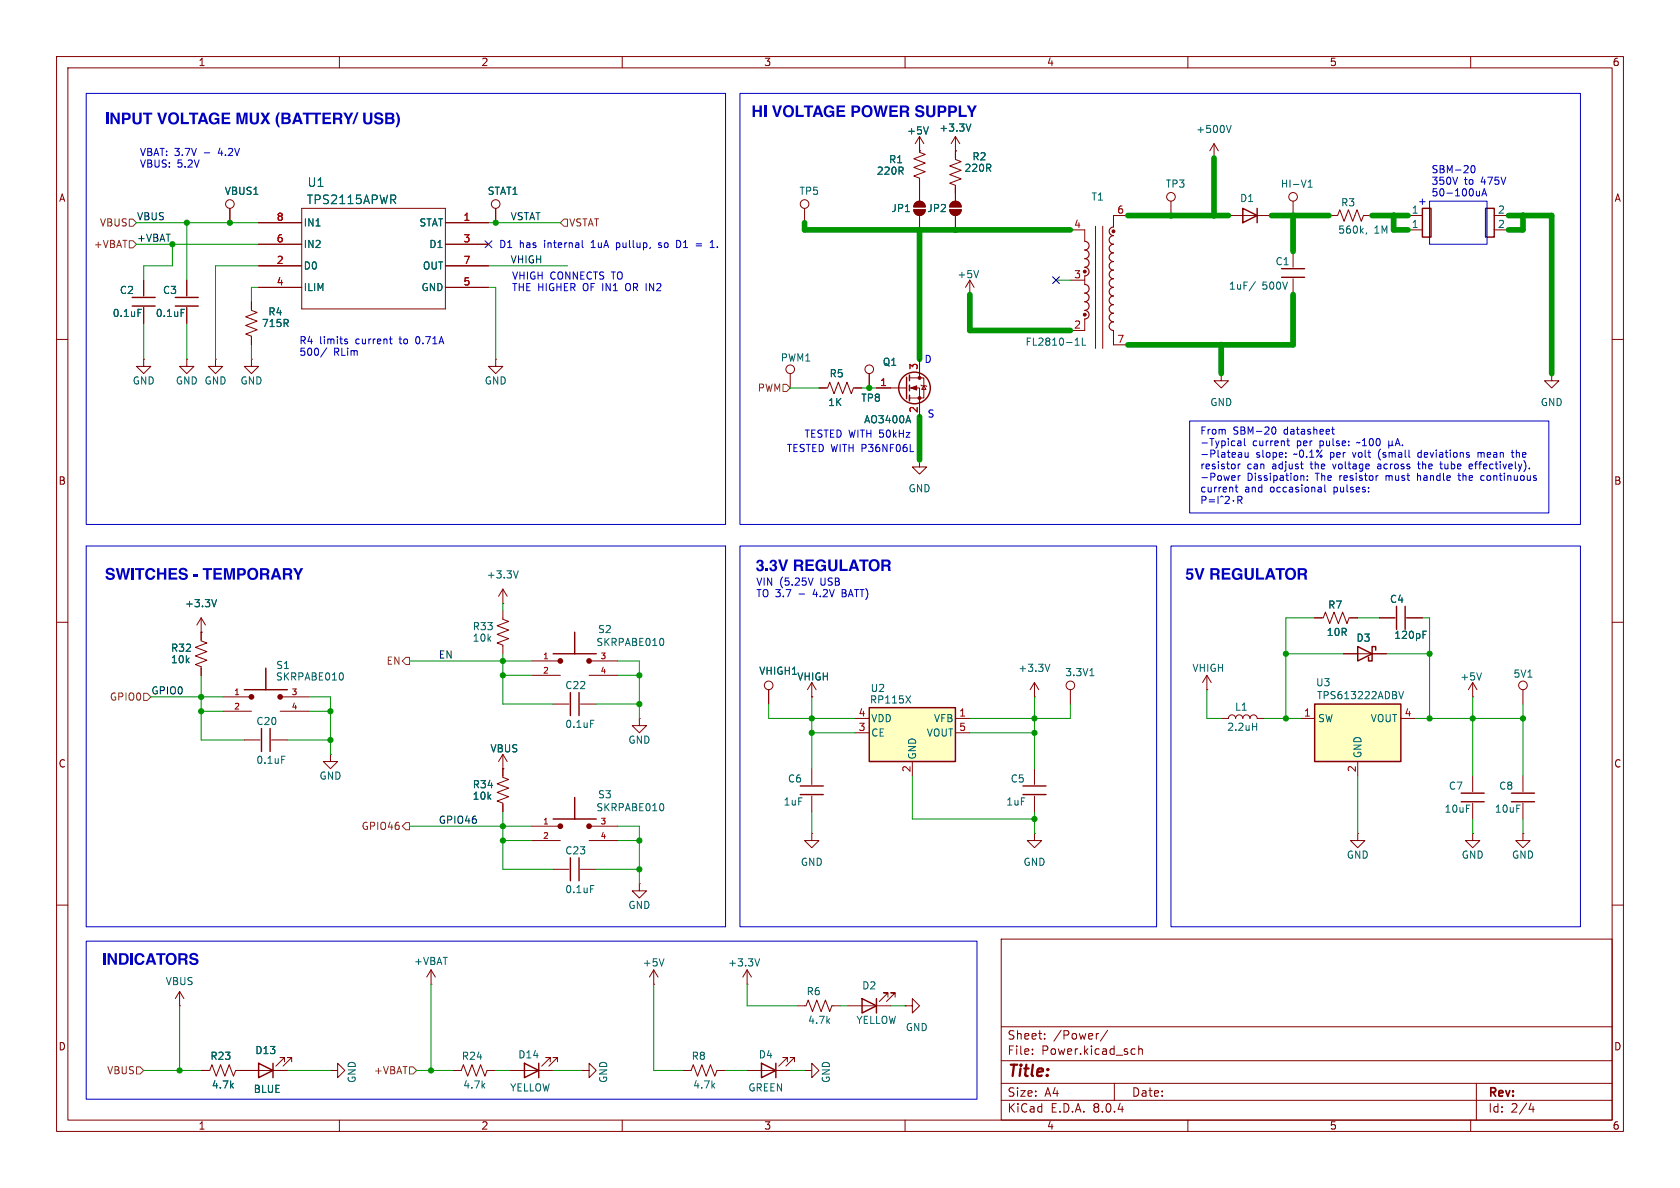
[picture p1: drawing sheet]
<svg xmlns="http://www.w3.org/2000/svg" width="297mm" height="210mm" viewBox="0 0 297 210" stroke-linecap="round" stroke-linejoin="round" font-family="sans-serif">
<g fill="none" stroke="#840000" stroke-width=".18">
<path d="M10 10h277v190h-277zM12 12h273v186h-273zM60 10v2M110 10v2M160 10v2M210 10v2M260 10v2M207 35.6v2.5M217.2 38.1h7.6M10 60h2M285 60h2M10 110h2"/>
<path d="M35.6 109.2v4.1l1 .4-2.1 .7 2.1 .8-2.1 .8 2.1 .7-2.1 .8 1.1 .4v1.5M35.6 111.8h.1M35.6 109.2l-.8 1.3M35.6 109.2l.7 1.3M88.9 108v1.5l1 .4-2 .7 2 .8-2 .7 2 .8-2 .8 1 .3v1.6M88.9 106.7h.1M88.9 104.1v2.6M88.9 104.1l-.8 1.3M88.9 104.1l.8 1.3M94 116.8h5.1M94 119.4h5.1M104.1 116.8h5.1"/>
<path d="M104.1 119.4h5.1M285 110h2M58.4 133.4v1.2h1.3l-1.3 1.3-1.3-1.3h1.3M58.4 133.4h.1M88.9 135.9h.1M88.9 133.4v4l1 .4-2 .8 2 .7-2 .8 2 .7-2 .8 1 .4v1.5M88.9 133.4l-.8 1.2M88.9 133.4l.8 1.2M10 160h2M285 160h2M177 166h108v32h-108zM60 198v2"/>
<path d="M110 198v2M160 198v2M177 194.5h108M177 191.5h108M177 187.5h108M177 181.5h108M182.5 186.3v.1M182.5 185.5v.1M184.7 183.6v.1M184.7 182.8v.1M194.2 182.7l-.2 .1M195.8 182.1l-1.3 2"/>
<path d="M197 191.5v3M200.2 185.4l.5 .1M200.7 186.3l-.5 .1M201.3 185.5l.2-.1 .4 .1 .1 .9M201.3 184.9v1.5M210 198v2M260 198v2M261 191.5v6.5M270.7 195l-.4 1.1h.9M271 195.6v1"/>
<circle cx="207" cy="34.8" r=".76"/>
</g>
<g fill="none" stroke="#840000" stroke-width=".51">
<circle cx="99.1" cy="116.8" r=".25"/>
<circle cx="104.1" cy="116.8" r=".25"/>
</g>
<path d="M219.7 36.8l2.5 1.3-2.5 1.3zM222.2 36.8v2.6M97.8 115.6h7.6M101.6 111.8v3.8" fill="none" stroke="#840000" stroke-width=".25"/>
<path d="M38.3 106l-.4 1.3M91.6 100.9l-.4 1.3M117.2 112.9l.1 .4-.1 .8" fill="none" stroke="#006464" stroke-width=".18"/>
<path d="M232.4 124.5h15.2v10.1h-15.2z" fill="#ffffc2"/>
<g fill="none" stroke="#840000" stroke-width=".25">
<path d="M251.5 36.8h1.5v5.1h-1.5zM262.6 36.8h1.6v5.1h-1.6zM23.4 54.1h4M23.4 52.6h4M160.3 66.7v3.8M160.8 66.3v1M160.8 68.1v1M160.8 69.9v1M47 118.1v3.8M240 114.3l2.6 1.3-2.6 1.2zM243.2 114.9v-.6h-.6v2.5h-.7v-.6M246.9 107.2v4.1"/>
<path d="M248.4 107.2v4.1M43.2 121.9h7.6M46.2 128.8v4M47.8 128.8v4M100.8 122.4v4.1M102.4 122.4v4.1M141.5 138.9h4M180.8 138.9h4.1M232.4 124.5h15.2v10.1h-15.2zM97.8 144.8h7.6M100.8 151.6v4.1M101.6 141v3.8"/>
<path d="M102.4 151.6v4.1M141.5 140.5h4M180.8 140.5h4.1M258.3 141.7h4.1M258.3 140.2h4.1M267.2 141.7h4.1M267.2 140.2h4.1M152.4 176.5l2.5 1.3-2.5 1.3zM154.9 176.5v2.6M92.7 188l2.5 1.2-2.5 1.3zM95.2 188v2.5"/>
<circle cx="161.7" cy="68.6" r="2.79"/>
</g>
<g fill="none" stroke="#840000" stroke-width=".18">
<path d="M45.7 39.4h7.6M53.3 36.8h25.4v17.8h-25.4zM78.7 39.4h7.7M87.6 36.8v2.6M142.2 36.8v2.6M161.5 37.1h2.1a1.02 1.02 0 0 1-1 1 1.02 1.02 0 0 1-1.1-1zM161.8 35.9a1.02 1.02 0 0 1 1.1-.3 1.02 1.02 0 0 1 .7 1h-2.1zM162.6 26.7h.1M162.6 24.1v2.8l1 .4-2.1 .8 2.1 .7-2.1 .8 2.1 .8-2.1 .7 1.1 .4v4.1M162.6 38.1v2.5M162.6 24.1l-.8 1.3M162.6 24.1l.7 1.3"/>
<path d="M167.9 37.1h2a1.02 1.02 0 0 1-1 1 1.02 1.02 0 0 1-1-1zM168.2 35.9a1.02 1.02 0 0 1 1.1-.3 1.02 1.02 0 0 1 .6 1h-2zM168.9 26.7h.1M168.9 24.1v4.1l1 .4-2 .7 2 .8-2 .8 2 .7-2 .8 1 .4v2.8M168.9 24.1l-.8 1.3M168.9 38.1v2.5M168.9 24.1l.8 1.3M199.4 38.1h-2.6v2M214.6 27.9h.1M214.6 25.4l-.7 1.3M214.6 25.4v2.5M214.6 25.4l.8 1.3"/>
<path d="M228.6 35.6v2.5M234.9 38.1h1.6l.4-1 .7 2 .8-2 .7 2 .8-2 .8 2 .3-1h1.6M248.9 38.1h2.6M264.2 38.1h2.5M25.4 49.5v2.8M25.4 54.4v2.8M44.4 53.3v1.6l1.1 .3-2.1 .8 2.1 .8-2.1 .7 2.1 .8-2.1 .8 1 .3v1.6M45.7 47h7.6M45.7 43.2h7.6M45.7 50.8h7.6M78.7 47h7.7M78.7 43.2h7.7"/>
<path d="M78.7 50.8h7.7M171.4 52.1h.1M171.4 49.5l-.7 1.3M171.4 49.5v2.6M171.4 49.5l.8 1.3M189.2 40.6h2.6v2.1M189.2 49.5h2.6M191.8 48.8v1.5M191.8 56.4v2h-2.6M193.7 40v21.6M194.9 40v21.6M196.8 58.4v2.6h2.6"/>
<path d="M248.9 40.6h2.6M264.2 40.6h2.5M87.6 63.5v1.3h1.3l-1.3 1.2-1.2-1.2h1.2M87.6 63.5h.1M139.7 66v2.6M144.8 68.6h1.5l.4-1 .7 2 .8-2 .8 2 .7-2 .8 2 .4-1h1.5M153.7 66v2.6M154.9 68.6h5.4M160.8 68.6h1.8v5.1M160.8 66.8h2.5v3.6h-2.5M162.6 63.5v3.3M162.8 68.1l.1 .1h.8l.1 .1"/>
<path d="M163.3 68.2l.4 .6h-.8zM274.3 66v1.3h1.3l-1.3 1.3-1.3-1.3h1.3M274.3 66h.1M162.6 81.3v1.3h1.2l-1.2 1.2-1.3-1.2h1.3M162.6 81.3h.1M213.4 119.4l-.8 1.3M213.4 119.4v2.5M213.4 119.4l.7 1.3M232.4 109.2h1.5l.4-1 .8 2 .7-2 .8 2 .8-2 .7 2 .4-1h1.5M237.5 115.6h7.6M243.8 109.2h2.8M248.7 109.2h2.8"/>
<path d="M39.4 123.2h5M39.4 125.7h5M43.2 130.8h2.8M48 130.8h2.8M49.5 123.2h5.1M49.5 125.7h5.1M97.8 124.5h2.8M102.6 124.5h2.8M113 127v1.3h1.3l-1.3 1.2-1.2-1.2h1.2M113 127h.1M135.9 121.9v2.6M143.5 123.2h.1"/>
<path d="M143.5 120.7v2.5M143.5 135.9v2.8M143.5 120.7l-.8 1.2M143.5 120.7l.8 1.2M182.9 123.2h.1M182.9 120.7v2.5M182.9 135.9v2.8M182.9 120.7l-.8 1.2M182.9 120.7l.7 1.2M189.2 121.9v2.6M213.4 121.9h.1M215.9 127h1.3a.64 .64 0 0 1 .6-.6 .64 .64 0 0 1 .6 .6 .64 .64 0 0 1 .7-.6 .64 .64 0 0 1 .6 .6 .64 .64 0 0 1 .6-.6 .64 .64 0 0 1 .7 .6 .64 .64 0 0 1 .6-.6 .64 .64 0 0 1 .6 .6h1.3"/>
<path d="M229.9 127h2.5M240 134.6v2.6M247.6 127h2.6M260.3 123.2h.1M260.3 120.7v2.5M260.3 137.2v2.8M260.3 120.7l-.7 1.2M260.3 120.7l.8 1.2M269.2 121.9v2.6M269.2 137.2v2.8M94 146.1h5.1M94 148.6h5.1"/>
<path d="M97.8 153.7h2.8M102.6 153.7h2.8M104.1 146.1h5.1M104.1 148.6h5.1M113 156.2v1.3h1.3l-1.3 1.3-1.2-1.3h1.2M113 156.2h.1M143.5 147.3v1.3h1.3l-1.3 1.3-1.3-1.3h1.3M143.5 147.3h.1M143.5 140.7v2.8M182.9 147.3v1.3h1.2l-1.2 1.3-1.3-1.3h1.3M182.9 147.3h.1M182.9 140.7v2.8"/>
<path d="M240 147.3v1.3h1.3l-1.3 1.3-1.2-1.3h1.2M240 147.3h.1M260.3 147.3v1.3h1.3l-1.3 1.3-1.2-1.3h1.2M260.3 147.3h.1M260.3 142v2.8M269.2 147.3v1.3h1.3l-1.3 1.3-1.2-1.3h1.2M269.2 147.3h.1M269.2 142v2.8M31.7 177.8h.1M31.7 175.3l-.7 1.2M31.7 175.3v2.5M31.7 175.3l.8 1.2"/>
<path d="M115.6 174h.1M115.6 171.5l-.8 1.2M115.6 171.5v2.5M115.6 171.5l.7 1.2M132.1 174h.1M132.1 171.5l-.8 1.2M132.1 171.5v2.5M132.1 171.5l.7 1.2M141 177.8h1.5l.4-1 .7 2 .8-2 .8 2 .7-2 .8 2 .4-1h1.5M149.9 177.8h7.6M157 176.3v-.8h-.8h.8l-1.6 1.5M158.2 176.3v-.8h-.7h.7l-1.5 1.5"/>
<path d="M35.6 189.2h1.5l.4-1 .7 2 .8-2 .8 2 .7-2 .8 2 .4-1h1.5M80 189.2h1.5l.4-1 .8 2 .7-2 .8 2 .8-2 .7 2 .4-1h1.5M90.2 189.2h7.6M97.3 187.7v-.8h-.8h.8l-1.5 1.6M98.6 187.7v-.8h-.8h.8l-1.6 1.6M102.9 189.2h1.2v-1.2l1.3 1.2-1.3 1.3v-1.3M102.9 189.2h.1M120.6 189.2h1.6l.4-1 .7 2 .8-2 .7 2 .8-2 .8 2 .3-1h1.6M142.2 189.2h1.3v-1.2l1.3 1.2-1.3 1.3v-1.3M142.2 189.2h.1"/>
<circle cx="87.6" cy="36.1" r=".76"/>
<circle cx="142.2" cy="36.1" r=".76"/>
<circle cx="228.6" cy="34.8" r=".76"/>
<circle cx="139.7" cy="65.3" r=".76"/>
<circle cx="153.7" cy="65.3" r=".76"/>
<circle cx="135.9" cy="121.2" r=".76"/>
<circle cx="189.2" cy="121.2" r=".76"/>
<circle cx="269.2" cy="121.2" r=".76"/>
</g>
<g fill="none" stroke="#006464" stroke-width=".18">
<path d="M164.1 22.4l-.4 1.3M171.6 21.9l-.4 1.3M216.8 22.2l.4 1.2 .5-1.2M231.3 33.1h.7M231.3 32.2l.3-.4v1.3M24.4 54.7h.6M173 47.8l-.4 1.3M190.3 59.9l.1-.1v1.2M191.3 59.8v1.2h.7M241.6 41.2l-.1 .2M160.6 73.5l.4 1.2M190.1 61h.7"/>
<path d="M60.5 119l.2 .4-.2 .8M185.6 117.4l-.4 1.3M192.7 119.5h.7M251.6 112.2h.4M251.6 111.6h.6M261.9 118.9l-.4 1.3M49.8 133.7h.6M104.4 127.3h.6M221.4 128.4h.8M222.2 127.8v1.3M247.3 122.2l.4 1.3 .4-1.3M104.4 156.5h.6"/>
<path d="M117.2 142.1l.1 .4-.1 .8M117.4 169.5l-.4 1.3M134.3 169.5l-.4 1.3"/>
</g>
<g fill="none" stroke="#840000" stroke-width=".51">
<circle cx="44.4" cy="123.2" r=".25"/>
<circle cx="49.5" cy="123.2" r=".25"/>
<circle cx="99.1" cy="146" r=".25"/>
<circle cx="104.1" cy="146" r=".25"/>
</g>
<g fill="#840000" stroke="#840000" stroke-width=".18">
<path d="M161 68.6l1.1-.4v.8z"/>
<path d="M167.9 37.1h2a1.02 1.02 0 0 1-1 1 1.02 1.02 0 0 1-1-1z"/>
<path d="M168.2 35.9a1.02 1.02 0 0 1 1.1-.3 1.02 1.02 0 0 1 .6 1h-2z"/>
<path d="M161.5 37.1h2.1a1.02 1.02 0 0 1-1 1 1.02 1.02 0 0 1-1.1-1z"/>
<path d="M161.8 35.9a1.02 1.02 0 0 1 1.1-.3 1.02 1.02 0 0 1 .7 1h-2.1z"/>
<circle cx="162.6" cy="70.4" r=".25"/>
<circle cx="162.6" cy="66.8" r=".25"/>
<circle cx="191.8" cy="55.6" r=".25"/>
<circle cx="191.8" cy="48" r=".25"/>
<circle cx="196.8" cy="40.9" r=".25"/>
</g>
<path d="M191.8 54.9a.76 .76 0 0 1 .7 .7 .76 .76 0 0 1-.7 .8M191.8 50.3a.77 .77 0 0 1 .7 .8 .77 .77 0 0 1-.7 .7 .76 .76 0 0 1 .7 .8 .76 .76 0 0 1-.7 .7 .76 .76 0 0 1 .7 .8 .76 .76 0 0 1-.7 .8M191.8 42.7a.77 .77 0 0 1 .7 .7 .77 .77 0 0 1-.7 .8 .76 .76 0 0 1 .7 .8 .76 .76 0 0 1-.7 .7 .77 .77 0 0 1 .7 .8 .77 .77 0 0 1-.7 .8 .76 .76 0 0 1 .7 .7 .76 .76 0 0 1-.7 .8M196.8 53.8a.76 .76 0 0 0-.7 .8 .76 .76 0 0 0 .7 .8 .76 .76 0 0 0-.7 .7 .76 .76 0 0 0 .7 .8 .76 .76 0 0 0-.7 .8 .76 .76 0 0 0 .7 .7M196.8 41.7a.76 .76 0 0 0-.7 .7 .76 .76 0 0 0 .7 .8 .76 .76 0 0 0-.7 .7 .76 .76 0 0 0 .7 .8 .76 .76 0 0 0-.7 .8 .76 .76 0 0 0 .7 .7 .76 .76 0 0 0-.7 .8 .76 .76 0 0 0 .7 .8 .76 .76 0 0 0-.7 .7 .76 .76 0 0 0 .7 .8 .76 .76 0 0 0-.7 .7 .76 .76 0 0 0 .7 .8 .76 .76 0 0 0-.7 .8 .76 .76 0 0 0 .7 .7 .77 .77 0 0 0-.7 .8 .77 .77 0 0 0 .7 .8M196.8 40.1a.76 .76 0 0 0-.7 .8 .76 .76 0 0 0 .7 .7" fill="none" stroke="#840000" stroke-width=".2"/>
<path d="M153.7 125.1h15.2v9.5h-15.2z" fill="#ffffc2"/>
<path d="M31 54.1h4.1M31 52.6h4.1M226.6 47.5h4M226.6 49h4M153.7 125.1h15.2v9.5h-15.2zM45.7 188l2.6 1.2-2.6 1.3zM48.3 188v2.5M134.6 188l2.6 1.2-2.6 1.3zM137.2 188v2.5" fill="none" stroke="#840000" stroke-width=".25"/>
<g fill="none" stroke="#840000" stroke-width=".18">
<path d="M40.6 36.8v2.6M45.7 39.4h7.6M78.7 39.4h7.7M87.6 36.8v2.6M162.6 26.7h.1M162.6 25.4v1.3M162.6 31.8v3.8M162.6 38.1v2.5M168.9 26.7h.1M168.9 26.7v1.2M168.9 33v2.6M168.9 38.1v2.5"/>
<path d="M25.4 49.5v2.8M25.4 54.4v2.8M33 49.5v2.8M33 54.4v2.8M44.4 53.3v1.3M44.4 59.7v1.3M45.7 47h7.6M45.7 43.2h7.6M45.7 50.8h7.6M78.7 47h7.7M78.7 43.2h7.7M78.7 50.8h7.7"/>
<path d="M228.6 44.5v2.7M228.6 49.3v2.8M25.4 63.5v1.3h1.3l-1.3 1.2-1.3-1.2h1.3M25.4 63.5h.1M33 63.5v1.3h1.3l-1.3 1.2-1.3-1.2h1.3M33 63.5h.1M38.1 63.5v1.3h1.3l-1.3 1.2-1.3-1.2h1.3M38.1 63.5h.1M44.4 63.5v1.3h1.3l-1.3 1.2-1.2-1.2h1.2M44.4 63.5h.1M144.8 68.6h1.2M151.1 68.6h1.3"/>
<path d="M153.7 66v2.6M154.9 68.6h2.6M162.6 63.5v2.5M162.6 71.1v2.6M215.9 66v1.3h1.3l-1.3 1.3-1.3-1.3h1.3M215.9 66h.1M35.6 111.8h.1M35.6 111.8v1.2M35.6 118.1v1.3M232.4 109.2h1.3M237.5 115.6h2.5M238.8 109.2h1.2"/>
<path d="M242.6 115.6h2.5M243.8 109.2h2.8M248.7 109.2h2.8M88.9 135.9h.1M88.9 135.9v1.3M135.9 121.9v2.6M143.5 123.2h.1M151.1 127h2.6M151.1 129.5h2.6M161.3 134.6v2.6M168.9 127h2.5M168.9 129.5h2.5"/>
<path d="M88.9 142.2v1.3M76.2 174h.1M76.2 171.5l-.8 1.2M76.2 171.5v2.5M76.2 171.5l.8 1.2M160 177.8h1.3v-1.3l1.3 1.3-1.3 1.3v-1.3M160 177.8h.1M35.6 189.2h1.2M41.9 189.2h8.9M50.3 187.7v-.8h-.8h.8l-1.5 1.6M51.6 187.7v-.8h-.8h.8l-1.6 1.6M58.4 189.2h1.3v-1.2l1.3 1.2-1.3 1.3v-1.3"/>
<path d="M58.4 189.2h.1M132.1 189.2h7.6M139.2 187.7v-.8h-.8h.8l-1.5 1.6M140.5 187.7v-.8h-.8h.8l-1.6 1.6"/>
<circle cx="40.6" cy="36.1" r=".76"/>
</g>
<path d="M164.1 22.4l-.4 1.3M171.6 21.9l-.4 1.3M24.4 54.7h.6M32 54.7h.6M221.9 49.8l-1.1 1.6M160.6 73.5l.4 1.2M38.3 106l-.4 1.3M251.6 112.2h.4M251.6 111.6h.6M160.1 123l.9 1.3M161 123l-.9 1.3" fill="none" stroke="#006464" stroke-width=".18"/>
<path d="M22.9 38.7h.6l.6 .7-.6 .6h-.6zM99.1 39.4l.6-.7h.6v1.3h-.6zM22.9 42.5h.6l.6 .7-.6 .6h-.6zM138.4 67.9h.7l.6 .7-.6 .6h-.7zM71.1 116.8l.7-.6h.6v1.3h-.6zM25.4 122.6h.6l.7 .6-.7 .6h-.6zM71.1 146.1l.7-.7h.6v1.3h-.6zM24.1 188.6h.7l.6 .6-.6 .7h-.7zM72.4 188.6h.6l.7 .6-.7 .7h-.6z" fill="none" stroke="#725600" stroke-width=".18"/>
<g fill="none" stroke="#0000c2" stroke-width=".18">
<path d="M15.2 16.5h113.1v76.2h-113.1zM130.8 16.5h148.6v76.2h-148.6zM252.7 35.6h10.2v7.6h-10.2zM260.2 29.4l.1-.1a.68 .68 0 0 1 .5 .6 .68 .68 0 0 1-.5 .6l-.1-.1-.2-.3zM261.6 33.8v.8M261.6 34.5l-.4 .1M262 34.6l.4-1.2 .4 1.2M262.1 34.3h.6M61 60h.4M68.8 59.9h.5M102.9 42.5v1.1l.2 .2M116.4 43.7l.1 .1"/>
<path d="M116.6 42.9l-.2 .2 .2 .2M120.1 42.6l-.5-.1v1.3l.5-.1M123.1 43.1h.9M123.1 43.5h.9M125.6 43.8h.7M125.7 42.8l.2-.3v1.3M57.8 61.5l-1.1 1.6M61 60.3l.5 .2-.1 .2-.4 .1M69 60.6l.3 .2M160.9 79.8h.6M210.3 74.4h63.5v16.3h-63.5zM218.8 78h.5l.1 .8"/>
<path d="M219.1 80h.2l.2 .2v.6M219.4 78.2l-.4 .1-.2 .2 .2 .3 .4-.1M220 77.5v1.1l.2 .2M220.1 80l.1 .8h.3l.2-.1M220.7 80v.8M224.9 75.7l.2-.2a.68 .68 0 0 1 .5 .6 .68 .68 0 0 1-.5 .6l-.2-.2M227.5 77.9h.5M227.7 77.5v1.1l.3 .2M235.4 75.9h.5M235.6 75.5v1.1l.3 .1M240 78.2l-.2 .1M243.8 79.7l-.1 .5 .1 .8"/>
<path d="M245.5 78.6l.2 .2h.2l.2-.2M245.5 77.9v1.3M246.1 78.6l.2 .2M246.1 77.9v.7M246.7 78.8l.4-1.3 .4 1.3M246.8 78.4h.6M247.9 78.7v.1M251.1 80h-.3l-.1 .2v.5l.4 .1M261.3 80v.8M267.2 80h.4M267.3 79.6v1.1l.3 .1M15.2 96.5h113.1v67.3h-113.1z"/>
<path d="M130.8 96.5h73.7v67.3h-73.7zM207 96.5h72.4v67.3h-72.4zM212.5 87.7v1.3M213.2 87.9v.3l-.1 .1-.6 .1M213.8 88.3h.9M213.8 88.7h.9M215.3 87.7v1.3M217.3 87.9v.4l-.8 .7h.8M218.1 88.5v.1M218.3 84.1l.1 .3-.6 .1M218.4 86.1h.4M218.5 85.7v1.1l.3 .2"/>
<path d="M218.8 88.4l.6-.1 .2-.1-.1-.3-.7-.2v1.3M218.9 82v.9M218.9 84.1v.8M219.1 88.4l.5 .6M219.3 82l-.4 .3M219.3 84.1l-.4 .2M219.5 80.8h-.4M219.5 80.3l-.4 .1M227.3 80.7v.1M227.3 80v.2M229.9 82h.5M230.2 84.1l.3 .2v.6"/>
<path d="M230.3 82.9h.1M231.1 84.8v.1M231.1 84.1v.2M233.4 86.1l.2 .2v.7M233.6 86.9l-.1 .1M233.6 86.4l-.1 .1M234.2 85.7v1.1l.2 .2M243.6 84.1h-.2M243.7 82l-.1 .1M243.7 82.4l-.2 .2 .2 .3M250.6 82h.5M250.6 83.7v1.2"/>
<path d="M250.8 81.6v1.1l.3 .2M250.8 84.1l-.2 .1M254.5 82h.5M254.7 81.6v1.1l.3 .2M257.7 84.1h.5M257.9 83.7v1l.3 .2M259.7 82.5l.6-.2v-.2l-.4-.1-.2 .2 .1 .6h.5M261.3 80.1l.4-.1 .1 .2M261.9 84.1l-.1 .2v.5l.2 .1h.4M270.4 82.8v.1M143.7 102.2l-.4 1.2M15.2 166.4h157.5v27.9h-157.5z"/>
</g>
<g fill="none" stroke="#009600" stroke-width=".18">
<path d="M24.1 39.4h21.6M33 39.4v10.1M86.4 39.4h12.7M162.6 25.4v1.3M168.9 33v1.3M24.1 43.2h21.6M25.4 57.2v6.3M30.5 43.2v3.8h-5.1v2.5M33 57.2v6.3M45.7 47h-7.6v16.5M45.7 50.8h-1.3v2.5M86.4 47h13.9"/>
<path d="M86.4 50.8h1.2v12.7M160 40.6h2.6M166.4 40.6h2.5M186.7 49.5h2.5M44.4 61v2.5M139.7 68.6h5.1M152.4 68.6h2.5M35.6 119.4v11.4h7.6M72.4 116.8h21.6M88.9 106.7v1.3M88.9 115.6v8.9h8.9M88.9 119.4h5.1"/>
<path d="M109.2 116.8h3.8v10.2M109.2 119.4h3.8M227.3 115.6h10.2M232.4 109.2h-5.1v17.8M240 109.2h3.8M245.1 115.6h7.6M251.5 109.2h1.2v17.8M26.7 123.2h12.7M35.6 125.7h3.8M50.8 130.8h7.6M54.6 123.2h3.8v10.2M54.6 125.7h3.8"/>
<path d="M105.4 124.5h7.6M135.9 124.5v2.5h15.2M143.5 129.5h7.6M143.5 123.2v12.7M161.3 137.2v7.6h21.6M171.4 129.5h11.5M182.9 123.2v12.7M189.2 124.5v2.5h-17.8M213.4 121.9v5.1h2.5M223.5 127h6.4M240 137.2v10.1M250.2 127h19"/>
<path d="M260.3 123.2v14M269.2 124.5v12.7M72.4 146.1h21.6M88.9 143.5v10.2h8.9M88.9 148.6h5.1M105.4 153.7h7.6M109.2 148.6h3.8M109.2 146.1h3.8v10.1M143.5 143.5v3.8M182.9 143.5v3.8M260.3 144.8v2.5M269.2 144.8v2.5"/>
<path d="M31.7 177.8v11.4M76.2 174v15.2M115.6 174v15.2h5M132.1 174v3.8h8.9M148.6 177.8h1.3M157.5 177.8h2.5M25.4 189.2h10.2M50.8 189.2h7.6M73.7 189.2h6.3M87.6 189.2h2.6M97.8 189.2h5.1M128.3 189.2h3.8"/>
<path d="M139.7 189.2h2.5"/>
</g>
<g fill="none" stroke="#009600" stroke-width="1">
<path d="M142.2 39.4v1.2h47M199.4 38.1h17.8M214.6 27.9v10.2M224.8 38.1h10.1M228.6 38.1v6.4M242.6 38.1h6.3M246.4 38.1v2.5h2.5M266.7 38.1h7.6v27.9M269.2 38.1v2.5h-2.5M162.6 40.6v22.9M171.4 52.1v6.3h17.8M228.6 52.1v8.9h-29.2"/>
<path d="M162.6 73.7v7.6M215.9 61v5"/>
</g>
<path d="M85.8 42.6l1.2 1.2M87 42.6l-1.2 1.2M186.1 48.9l1.2 1.2M187.3 48.9l-1.2 1.2" fill="none" stroke="#000084" stroke-width=".18"/>
<g fill="#009600" stroke="#009600" stroke-width=".18">
<circle cx="269.2" cy="127" r=".46"/>
<circle cx="260.3" cy="127" r=".46"/>
<circle cx="252.7" cy="115.6" r=".46"/>
<circle cx="252.7" cy="127" r=".46"/>
<circle cx="227.3" cy="127" r=".46"/>
<circle cx="113" cy="153.7" r=".46"/>
<circle cx="113" cy="124.5" r=".46"/>
<circle cx="113" cy="119.4" r=".46"/>
<circle cx="143.5" cy="127" r=".46"/>
<circle cx="168.9" cy="40.6" r=".46"/>
<circle cx="214.6" cy="38.1" r=".46"/>
<circle cx="228.6" cy="38.1" r=".46"/>
<circle cx="207" cy="38.1" r=".46"/>
<circle cx="153.7" cy="68.6" r=".46"/>
<circle cx="246.4" cy="38.1" r=".46"/>
<circle cx="269.2" cy="38.1" r=".46"/>
<circle cx="227.3" cy="115.6" r=".46"/>
<circle cx="215.9" cy="61" r=".46"/>
<circle cx="182.9" cy="144.8" r=".46"/>
<circle cx="182.9" cy="129.5" r=".46"/>
<circle cx="182.9" cy="127" r=".46"/>
<circle cx="40.6" cy="39.4" r=".46"/>
<circle cx="33" cy="39.4" r=".46"/>
<circle cx="30.5" cy="43.2" r=".46"/>
<circle cx="58.4" cy="130.8" r=".46"/>
<circle cx="31.7" cy="189.2" r=".46"/>
<circle cx="76.2" cy="189.2" r=".46"/>
<circle cx="113" cy="148.6" r=".46"/>
<circle cx="88.9" cy="148.6" r=".46"/>
<circle cx="143.5" cy="129.5" r=".46"/>
<circle cx="88.9" cy="146.1" r=".46"/>
<circle cx="87.6" cy="39.4" r=".46"/>
<circle cx="162.6" cy="40.6" r=".46"/>
<circle cx="88.9" cy="119.4" r=".46"/>
<circle cx="88.9" cy="116.8" r=".46"/>
<circle cx="35.6" cy="125.7" r=".46"/>
<circle cx="58.4" cy="125.7" r=".46"/>
<circle cx="35.6" cy="123.2" r=".46"/>
</g>
<g font-size="2.8" fill="#0000c2">
<text x="18.5" y="22.3">INPUT VOLTAGEMUX (BATTERY/USB)</text>
<text x="132.8" y="21">HI VOLTAGEPOWER SUPPLY</text>
<text x="133.6" y="101.3">3.3V REGULATOR</text>
<text x="18.5" y="102.8">SWITCHES - TEMPORARY</text>
<text x="209.5" y="102.8">5V REGULATOR</text>
<text x="18" y="170.9">INDICATORS</text>
</g>
<text font-size="2.8" fill="#840000" x="178" y="190.9">Title:</text>
<g font-size="2.1" fill="#006464">
<text x="54.3" y="33.2">U1</text>
<text x="54.1" y="36.3">TPS2115APWR</text>
</g>
<g font-size="2.1" fill="#840000">
<text x="178" y="184">Sheet:</text>
<text x="186.2" y="184">/Power/</text>
<text x="178" y="186.7">File:</text>
<text x="184.1" y="186.7">Power.kicad_sch</text>
<text x="178" y="196.9">KiCad</text>
<text x="178" y="194.1">Size:</text>
<text x="184.7" y="194.1">A4</text>
<text x="185.7" y="196.9">E.D.A.</text>
<text x="193.3" y="196.9">8.0.4</text>
<text x="200" y="194.1">Date:</text>
<text x="263" y="194.3">Rev:</text>
<text x="263" y="196.9">Id:</text>
<text x="267.1" y="196.9">2/4</text>
</g>
<g font-size="1.8" fill="#840000">
<text x="35" y="11.9">1</text>
<text x="85" y="11.9">2</text>
<text x="135" y="11.9">3</text>
<text x="185" y="11.9">4</text>
<text x="235" y="11.9">5</text>
<text x="285" y="11.9">6</text>
<text x="10.3" y="35.9">A</text>
<text x="285.3" y="35.9">A</text>
<text x="10.3" y="85.9">B</text>
<text x="285.3" y="85.9">B</text>
<text x="10.3" y="135.9">C</text>
<text x="285.3" y="135.9">C</text>
<text x="10.3" y="185.9">D</text>
<text x="285.3" y="185.9">D</text>
<text x="35" y="199.9">1</text>
<text x="85" y="199.9">2</text>
<text x="135" y="199.9">3</text>
<text x="185" y="199.9">4</text>
<text x="235" y="199.9">5</text>
<text x="285" y="199.9">6</text>
</g>
<g font-size="1.8" fill="#006464">
<text x="160.3" y="24">+5V</text>
<text x="166" y="23.5">+3.3V</text>
<text x="211.4" y="23.7">+500V</text>
<text x="157.1" y="29.1">R1</text>
<text x="171.8" y="28.5">R2</text>
<text x="39.6" y="34.6">VBUS1</text>
<text x="86.1" y="34.6">STAT1</text>
<text x="141.2" y="34.6">TP5</text>
<text x="154.9" y="31.1">220R</text>
<text x="170.4" y="30.6">220R</text>
<text x="192.9" y="35.7">T1</text>
<text x="206" y="33.4">TP3</text>
<text x="219.1" y="35.9">D1</text>
<text x="226.3" y="33.4">HI-V1</text>
<text x="53.6" y="40.2">IN1</text>
<text x="74" y="40.2">STAT</text>
<text x="157.5" y="37.7">JP1</text>
<text x="163.8" y="37.7">JP2</text>
<text x="236.5" y="41.5">560k,</text>
<text x="237" y="36.7">R3</text>
<text x="242.9" y="41.5">1M</text>
<text x="249.5" y="40.4">1</text>
<text x="249.5" y="37.8">1</text>
<text x="264.7" y="40.4">2</text>
<text x="264.7" y="37.8">2</text>
<text x="53.6" y="47.9">D0</text>
<text x="53.6" y="44">IN2</text>
<text x="74.7" y="47.9">OUT</text>
<text x="75.8" y="44">D1</text>
<text x="225.4" y="47.1">C1</text>
<text x="21.1" y="52.2">C2</text>
<text x="28.7" y="52.2">C3</text>
<text x="53.6" y="51.7">ILIM</text>
<text x="74.4" y="51.7">GND</text>
<text x="169.2" y="49.4">+5V</text>
<text x="217.2" y="51.4">1uF/</text>
<text x="223.1" y="51.4">500V</text>
<text x="19.8" y="56.2">0.1uF</text>
<text x="27.4" y="56.2">0.1uF</text>
<text x="46.2" y="58">715R</text>
<text x="47.3" y="56">R4</text>
<text x="137.9" y="64.1">PWM1</text>
<text x="156" y="64.9">Q1</text>
<text x="181.2" y="61.3">FL2810-1L</text>
<text x="23.4" y="68.2">GND</text>
<text x="31" y="68.2">GND GND</text>
<text x="42.4" y="68.2">GND</text>
<text x="85.6" y="68.2">GND</text>
<text x="146.3" y="72">1K</text>
<text x="146.6" y="66.9">R5</text>
<text x="152.2" y="71.2">TP8</text>
<text x="213.9" y="72">GND</text>
<text x="272.3" y="72">GND</text>
<text x="152.7" y="75">AO3400A</text>
<text x="160.5" y="87.2">GND</text>
<text x="32.6" y="107.5">+3.3V</text>
<text x="86" y="102.5">+3.3V</text>
<text x="234.7" y="107.8">R7</text>
<text x="245.6" y="106.8">C4</text>
<text x="83.5" y="113.6">10k</text>
<text x="83.5" y="111.6">R33</text>
<text x="105.6" y="112.1">S2</text>
<text x="234.5" y="112.6">10R</text>
<text x="239.7" y="113.6">D3</text>
<text x="246.4" y="113.1">120pF</text>
<text x="30.1" y="117.4">10k</text>
<text x="30.1" y="115.4">R32</text>
<text x="48.7" y="118.5">S1</text>
<text x="105.3" y="114.4">SKRPABE010</text>
<text x="134.1" y="119.5">VHIGH1</text>
<text x="179.9" y="119">+3.3V</text>
<text x="188.2" y="119.7">3.3V1</text>
<text x="210.7" y="119">VHIGH</text>
<text x="267.5" y="120">5V1</text>
<text x="48.7" y="120.5">SKRPABE010</text>
<text x="99.8" y="122">C22</text>
<text x="140.9" y="120.5">VHIGH</text>
<text x="153.7" y="124.6">RP115X</text>
<text x="153.8" y="122.5">U2</text>
<text x="218.2" y="125.8">L1</text>
<text x="232.6" y="121.5">U3</text>
<text x="232.7" y="123.8">TPS613222ADBV</text>
<text x="258.1" y="120.5">+5V</text>
<text x="45.2" y="128.4">C20</text>
<text x="99.8" y="128.9">0.1uF</text>
<text x="111" y="131.7">GND</text>
<text x="153.9" y="130.4">CE</text>
<text x="153.9" y="127.9">VDD</text>
<text x="163.7" y="130.4">VOUT</text>
<text x="165" y="127.9">VFB</text>
<text x="216.9" y="129.4">2.2uH</text>
<text x="232.9" y="127.9">SW</text>
<text x="242.2" y="127.9">VOUT</text>
<text x="45.2" y="135.2">0.1uF</text>
<text x="86.6" y="133.2">VBUS</text>
<text x="162.2" y="134.4" transform="rotate(-90 162.2 134.4)">GND</text>
<text x="240.9" y="134.1" transform="rotate(-90 240.9 134.1)">GND</text>
<text x="56.4" y="138">GND</text>
<text x="83.5" y="141.6">10k</text>
<text x="83.5" y="139.5">R34</text>
<text x="105.3" y="143.6">SKRPABE010</text>
<text x="105.6" y="141.3">S3</text>
<text x="138.4" y="142.6">1uF</text>
<text x="139.2" y="138.5">C6</text>
<text x="177.8" y="142.6">1uF</text>
<text x="178.6" y="138.5">C5</text>
<text x="255.3" y="143.9">10uF</text>
<text x="256" y="139.8">C7</text>
<text x="264.2" y="143.9">10uF</text>
<text x="264.9" y="139.8">C8</text>
<text x="99.8" y="151.2">C23</text>
<text x="141.5" y="153.3">GND</text>
<text x="180.8" y="153.3">GND</text>
<text x="238" y="152">GND</text>
<text x="258.3" y="152">GND</text>
<text x="267.2" y="152">GND</text>
<text x="99.8" y="158.1">0.1uF</text>
<text x="111" y="160.9">GND</text>
<text x="73.1" y="170.8">+VBAT</text>
<text x="113.5" y="171">+5V</text>
<text x="128.6" y="171">+3.3V</text>
<text x="29.2" y="174.3">VBUS</text>
<text x="142.5" y="176.1">R6</text>
<text x="152.3" y="175.1">D2</text>
<text x="142.8" y="181.2">4.7k</text>
<text x="151.3" y="181.2">YELLOW</text>
<text x="160" y="182.5">GND</text>
<text x="37.1" y="187.6">R23</text>
<text x="45" y="186.5">D13</text>
<text x="63.1" y="191.5" transform="rotate(-90 63.1 191.5)">GND</text>
<text x="81.5" y="187.6">R24</text>
<text x="91.5" y="187.3">D14</text>
<text x="107.5" y="191.5" transform="rotate(-90 107.5 191.5)">GND</text>
<text x="122.2" y="187.6">R8</text>
<text x="134" y="187.3">D4</text>
<text x="146.9" y="191.5" transform="rotate(-90 146.9 191.5)">GND</text>
<text x="37.3" y="192.6">4.7k</text>
<text x="44.8" y="193.4">BLUE</text>
<text x="81.8" y="192.6">4.7k</text>
<text x="90.1" y="193.1">YELLOW</text>
<text x="122.4" y="192.6">4.7k</text>
<text x="132.2" y="193.1">GREEN</text>
</g>
<g font-size="1.8" fill="#0000c2">
<text x="24.6" y="27.8">VBAT: 3.7V</text>
<text x="24.6" y="29.8">VBUS:</text>
<text x="31.3" y="29.8">5.2V</text>
<text x="36.1" y="27.8">-</text>
<text x="38.9" y="27.8">4.2V</text>
<text x="253" y="30.8">SBM-20</text>
<text x="253" y="32.9">350V</text>
<text x="253" y="34.9">50-100uA</text>
<text x="258.9" y="32.9">to</text>
<text x="261.9" y="32.9">475V</text>
<text x="250.6" y="36.4">+</text>
<text x="88.1" y="44">D1</text>
<text x="91.8" y="44">has</text>
<text x="96.3" y="44">internal</text>
<text x="104.8" y="44">1uA</text>
<text x="109.4" y="44">pullup,</text>
<text x="117.1" y="44">so</text>
<text x="120.4" y="44">D1</text>
<text x="124.1" y="44">=</text>
<text x="126.8" y="44">1.</text>
<text x="90.4" y="49.6">VHIGH CONNECTS TO</text>
<text x="90.4" y="51.7">THE HIGHER</text>
<text x="103.2" y="51.7">OF IN1</text>
<text x="111.1" y="51.7">OR IN2</text>
<text x="52.8" y="61.1">R4</text>
<text x="52.8" y="63.1">500/</text>
<text x="56.5" y="61.1">limits</text>
<text x="59" y="63.1">RLim</text>
<text x="63" y="61.1">current</text>
<text x="70.9" y="61.1">to</text>
<text x="74" y="61.1">0.71A</text>
<text x="163.3" y="64.4">D</text>
<text x="142.1" y="77.6">TESTED WITH 50kHz</text>
<text x="163.9" y="74">S</text>
<text x="212.1" y="77">From</text>
<text x="218" y="77">SBM-20</text>
<text x="227.1" y="77">datasheet</text>
<text x="139" y="80.1">TESTED WITH P36NF06L</text>
<text x="212.1" y="79.1">-Typical</text>
<text x="212.1" y="81.1">-Plateau</text>
<text x="212.1" y="83.2">resistor</text>
<text x="220.5" y="83.2">can</text>
<text x="221.4" y="79.1">current</text>
<text x="222" y="81.1">slope:</text>
<text x="225" y="83.2">adjust</text>
<text x="228.9" y="81.1">~0.1%</text>
<text x="229.4" y="79.1">per</text>
<text x="232" y="83.2">the</text>
<text x="233.6" y="79.1">pulse:</text>
<text x="235.4" y="81.1">per</text>
<text x="236.1" y="83.2">voltage</text>
<text x="239.6" y="81.1">volt</text>
<text x="240.4" y="79.1">~100</text>
<text x="244.2" y="83.2">across</text>
<text x="244.3" y="81.1">(small</text>
<text x="251.5" y="81.1">deviations</text>
<text x="251.6" y="83.2">the</text>
<text x="255.7" y="83.2">tube</text>
<text x="261" y="83.2">effectively).</text>
<text x="262.3" y="81.1">mean</text>
<text x="268.6" y="81.1">the</text>
<text x="212.1" y="85.2">-Power</text>
<text x="212.1" y="87.3">current</text>
<text x="220" y="87.3">and</text>
<text x="220.5" y="85.2">Dissipation:</text>
<text x="224.7" y="87.3">occasional</text>
<text x="232.7" y="85.2">The</text>
<text x="236" y="87.3">pulses:</text>
<text x="237.1" y="85.2">resistor</text>
<text x="245.4" y="85.2">must</text>
<text x="251.2" y="85.2">handle</text>
<text x="258.7" y="85.2">the</text>
<text x="262.9" y="85.2">continuous</text>
<text x="133.6" y="103.7">VIN</text>
<text x="133.6" y="105.8">TO 3.7</text>
<text x="137.8" y="103.7">(5.25V</text>
<text x="141.3" y="105.8">-</text>
<text x="144" y="105.8">4.2V</text>
<text x="145.1" y="103.7">USB</text>
<text x="149.3" y="105.8">BATT)</text>
</g>
<g font-size="1.8" fill="#725600">
<text x="17.6" y="40.2">VBUS</text>
<text x="100.5" y="40.2">VSTAT</text>
<text x="16.5" y="44">+VBAT</text>
<text x="133.9" y="69.4">PWM</text>
<text x="68.2" y="117.7">EN</text>
<text x="19.3" y="124.1">GPIO0</text>
<text x="63.8" y="146.9">GPIO46</text>
<text x="18.8" y="190.1">VBUS</text>
<text x="66" y="190.1">+VBAT</text>
</g>
<g font-size="1.8" fill="#0f0f0f">
<text x="24.1" y="39">VBUS</text>
<text x="90.2" y="39">VSTAT</text>
<text x="24.1" y="42.8">+VBAT</text>
<text x="90.2" y="46.6">VHIGH</text>
<text x="77.5" y="116.5">EN</text>
<text x="26.7" y="122.8">GPIO0</text>
<text x="77.5" y="145.7">GPIO46</text>
</g>
<g font-size="1.8" fill="#a90000">
<text x="48.8" y="39.1">8</text>
<text x="81.8" y="39.1">1</text>
<text x="189.8" y="40.4">4</text>
<text x="197.4" y="37.8">6</text>
<text x="48.8" y="46.7">2</text>
<text x="48.8" y="42.9">6</text>
<text x="81.8" y="42.9">3</text>
<text x="81.8" y="46.7">7</text>
<text x="48.8" y="50.5">4</text>
<text x="81.8" y="50.5">5</text>
<text x="189.8" y="49.3">3</text>
<text x="189.8" y="58.2">2</text>
<text x="162.3" y="65.5" transform="rotate(-90 162.3 65.5)">3</text>
<text x="197.4" y="60.7">7</text>
<text x="155.5" y="68.3">1</text>
<text x="162.3" y="73.1" transform="rotate(-90 162.3 73.1)">2</text>
<text x="151.7" y="129.3">3</text>
<text x="151.7" y="126.7">4</text>
<text x="169.5" y="126.7">1</text>
<text x="169.5" y="129.3">5</text>
<text x="230.4" y="126.7">1</text>
<text x="248.2" y="126.7">4</text>
<text x="161" y="136.6" transform="rotate(-90 161 136.6)">2</text>
<text x="239.8" y="136.6" transform="rotate(-90 239.8 136.6)">2</text>
</g>
<g font-size="1.4" fill="#a90000">
<text x="95.9" y="116.6">1</text>
<text x="95.9" y="119.1">2</text>
<text x="106.1" y="116.6">3</text>
<text x="106.1" y="119.1">4</text>
<text x="41.3" y="122.9">1</text>
<text x="41.3" y="125.5">2</text>
<text x="51.5" y="122.9">3</text>
<text x="51.5" y="125.5">4</text>
<text x="95.9" y="145.8">1</text>
<text x="95.9" y="148.3">2</text>
<text x="106.1" y="145.8">3</text>
<text x="106.1" y="148.3">4</text>
</g>
</svg>
